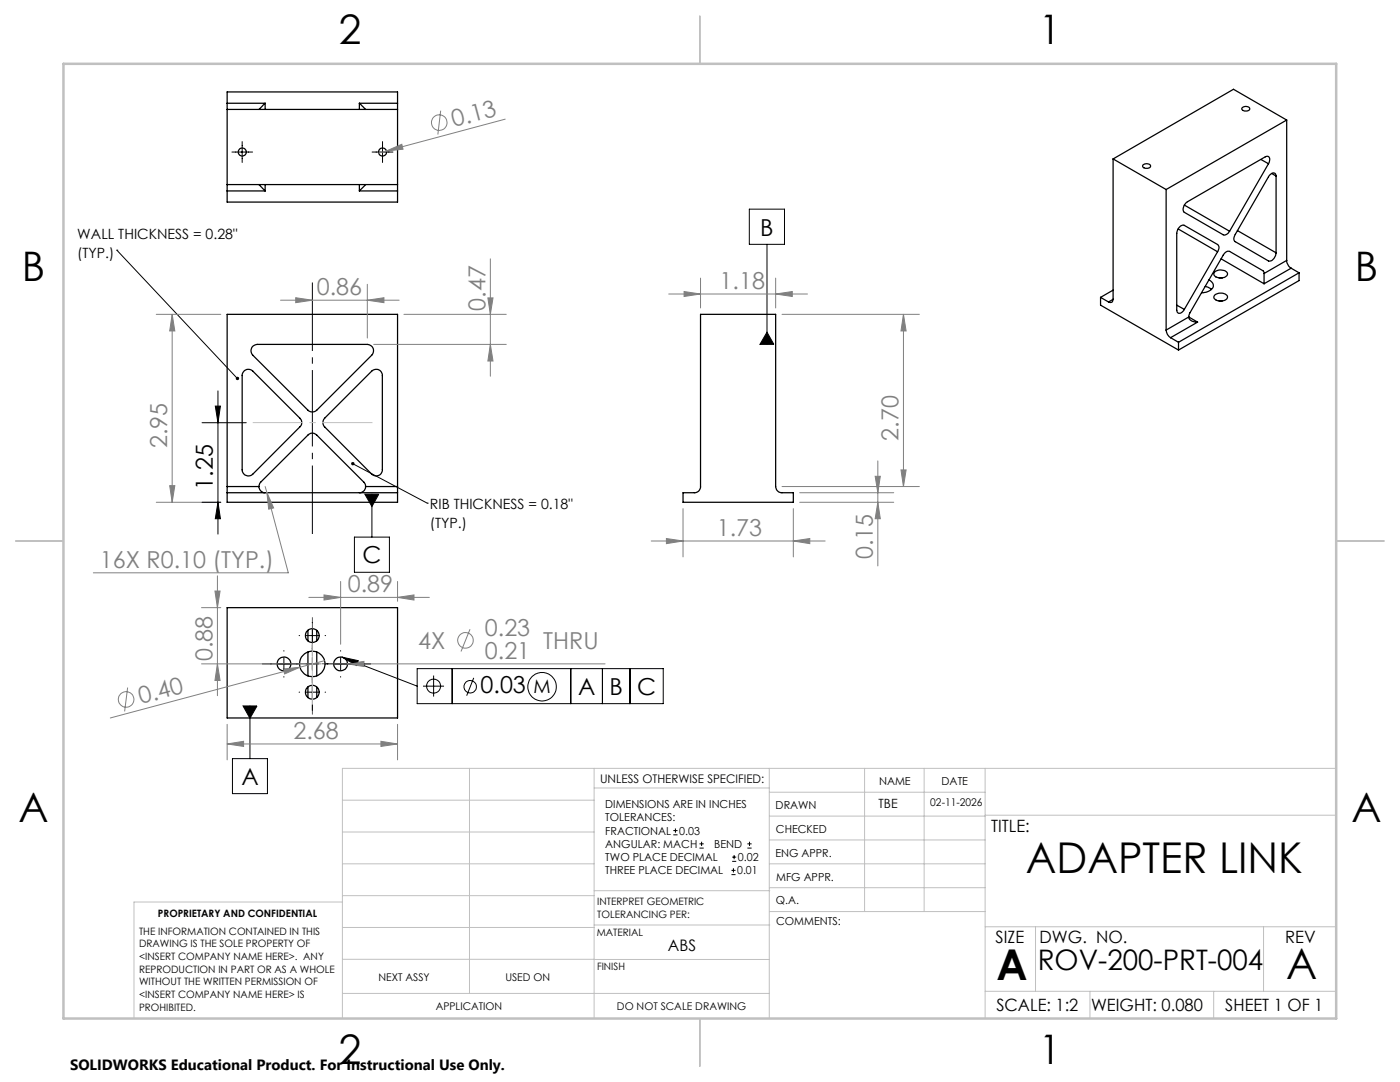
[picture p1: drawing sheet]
<svg xmlns="http://www.w3.org/2000/svg" width="279mm" height="216mm" viewBox="0 0 279 216" stroke-linecap="round" stroke-linejoin="round" font-family="sans-serif">
<g fill="none" stroke="#000" stroke-width=".25">
<path d="M45.3 36.8v1.3M45.3 20.6v1.2M45.3 20.6v-2.3h34v2.3M45.3 38.1v2.2h34v-2.2M45.3 21.8v15M45.3 21.8h34M45.3 36.8h34M45.3 38.1h7.6M45.3 20.6h7.6M51.7 36.8l1.2 1.3M52.9 20.6l-1.2 1.2M52.9 20.6v1.2"/>
<path d="M52.9 36.8v1.3M71.7 20.6l1.3 1.2M71.7 38.1h7.6M71.7 20.6h7.6M71.7 20.6v1.2M71.7 36.8v1.3M73 36.8l-1.3 1.3M79.3 36.8v1.3M79.3 20.6v1.2M79.3 21.8v15M222.1 31.7l10.6 6.1M222.1 31.7v28"/>
<path d="M228.1 32.9a.94 .94 0 0 1 1.5 .3 .93 .93 0 0 1-1.6-.1zM232.7 37.8v28.1M247.9 21.6a.93 .93 0 0 1 1.5 .2 .93 .93 0 0 1-1.6-.1zM251.6 31.8l1.6 .9M253.2 32.7a.85 .85 0 0 0-.4-1.5l-15.8 9.1a1.58 1.58 0 0 0-.6 2.1l7.7 4.4a1.13 1.13 0 0 0 1.3-.7M253.2 32.7l-7.8 13.4M253.8 34.6l.9 .5M254.7 35.1a.65 .65 0 0 0-.6-.6 .65 .65 0 0 0-.7 .4l-6.9 11.9a1.06 1.06 0 0 0 0 1.4l6.7 3.9a1.52 1.52 0 0 0 1.5-1.7M254.7 35.1v15.3M256.8 24l-24.1 13.8M256.8 24l-10.6-6.2-24.1 13.9M256.8 24v28"/>
<path d="M219.6 59.3l1.6 1M219.6 59.3v1.6l15.6 8.9M222.1 59.7a.56 .56 0 0 1-.2 .6 .56 .56 0 0 1-.7 0M222.1 57.9l-2.5 1.4M222.1 59.7l-.9 .6M235.1 45.7l7.9 4.5M236.4 40.9l9 5.2M240.5 57.2l.6 .1 .7 .4M241.3 55.8a1.16 1.16 0 0 1 .9 1.2 1.16 1.16 0 0 1-1 1.1l-1.4 .4M242.5 58.8a1.81 1.81 0 0 1 2.5 .3 1.14 1.14 0 0 1-1.5 1 .9 .9 0 0 1-1.1-1.1zM242.5 54.2a1.9 1.9 0 0 1 2.5 .3 1.23 1.23 0 0 1-1.8 .9 .75 .75 0 0 1-.8-.3 .75 .75 0 0 1 .1-.9zM243 50.2a1.06 1.06 0 0 0 0-1.4l-6.6-3.8a1.45 1.45 0 0 0-1.6 1.6v15.3a.59 .59 0 0 0 .4 .6 .59 .59 0 0 0 .7-.2l.5-.6"/>
<path d="M243 50.2l-6.6 11.5M243.3 55.5h.6M243.7 51.6l8.6 5M246.9 46l7.8 4.4M252.3 54.6l-.2-.6-6.7-3.8a1.11 1.11 0 0 0-1.3 .7l-6.7 11.6-.2 .8M252.3 54.6v2M256.8 52a2.07 2.07 0 0 0 .9 1.5M256.8 52l-4.5 2.6M257.7 53.5l-5.4 3.1M257.7 53.5l1.6 .9M259.3 54.4l-24.1 13.9M259.3 54.4v1.6l-24.1 13.8"/>
<path d="M48.8 73.9a1.3 1.3 0 0 1 1.6 .1l9.4 9.4a1.19 1.19 0 0 1 0 1.8l-9.4 9.4a1.26 1.26 0 0 1-1.3 .3 1.26 1.26 0 0 1-.8-1.2v-19zM50.3 69.2l1-.5h22a1.27 1.27 0 0 1 1.2 .8 1.27 1.27 0 0 1-.3 1.4l-11 10.9a1.27 1.27 0 0 1-1.7 0l-11.1-10.9a1.3 1.3 0 0 1-.1-1.7zM139.8 62.7h15v34.4a1.26 1.26 0 0 0 1.3 1.2h2.2v1.9h-22v-1.9h2.3a1.2 1.2 0 0 0 1.2-1.2zM232.7 65.9a1.94 1.94 0 0 0 .9 1.5M233.6 67.4l1.6 .9M234.8 60.9l1.6 .8M235.2 68.3v1.5M237.2 63.3a1.47 1.47 0 0 0 1.8 1M237.2 63.3l-4.5 2.6M237.2 63.3l1.8 1M239 64.3l-5.4 3.1M243.3 60h.6"/>
<path d="M45.3 97.1v1.2M45.3 97.1v-34.4h34v34.4M45.3 98.3v1.9h34v-1.9M45.3 98.3h34M45.3 97.1h6.4M51.7 97.1a1.21 1.21 0 0 0 1.2 1.2M51.7 97.1l.3-.8 9.5-9.5a1.19 1.19 0 0 1 1.7 0l9.5 9.5 .3 .8M64.8 83.4l9.4-9.4a1.23 1.23 0 0 1 1.3-.2 1.23 1.23 0 0 1 .8 1.1v18.8a1.24 1.24 0 0 1-.8 1.2 1.24 1.24 0 0 1-1.3-.3l-9.4-9.4a1.27 1.27 0 0 1 0-1.8zM73 97.1a1.21 1.21 0 0 1-1.3 1.2M73 97.1h6.3M79.3 97.1v1.2M45.3 121.2h34v22.1h-34z"/>
<path d="M61.5 125.8v2.1M61.5 130.1v4.8M61.5 137.1v2.1M63.2 125.8v2.1M63.2 130.1v4.8M63.2 137.1v2.1"/>
<circle cx="48.3" cy="30.3" r=".81"/>
<circle cx="76.3" cy="30.3" r=".81"/>
<circle cx="56.7" cy="132.5" r="1.37"/>
<circle cx="62.3" cy="126.8" r="1.38"/>
<circle cx="62.3" cy="138.1" r="1.38"/>
<circle cx="62.3" cy="132.5" r="2.54"/>
<circle cx="68" cy="132.5" r="1.37"/>
</g>
<g fill="none" stroke="#808080" stroke-width=".2">
<path d="M77.1 30.1l3.1-1.3 .2 1zM77.1 30.1l-1.5 .5M87.9 22.1l-.5 4.7M100.8 23.8l-23.7 6.3M56 59.9h23.7M59 59.4l3.3 .5-3.3 .5zM73.3 59.9l3.3-.5v1zM73.3 56.7v10.8M97.4 59.4h1l-.5 3.3zM97.9 51.6v23.5M133.5 58.7h27.6M136.5 58.2l3.3 .5-3.3 .5z"/>
<path d="M139.8 55.5v6M154.8 58.7l3.3-.5v1zM154.8 55.5v6M31.2 62.7h12.9M34.4 62.7l.5 3.3h-1zM34.4 62.7v37.5M74.6 68.7h26.4M80.6 62.7h20.4M97.9 68.7l.5 3.3h-1zM156.1 62.7h27.4M180.3 62.7l.5 3.3h-1zM180.3 62.7v34.4"/>
<path d="M33.9 96.9h1l-.5 3.3zM52.9 97.1l.4 1.2M53.3 98.3l1.3 3.1-1 .2zM53.3 98.3l4.2 16h-38.9M156.1 97.1h27.4M159.6 98.3h18.8M174.7 95h1l-.5 3.3zM175.2 92v20.9M179.8 93.8h1l-.5 3.3zM31.2 100.2h12.9M42.9 117.9h1l-.5 3.3zM43.4 114.9v23.9"/>
<path d="M61.6 119.2h24.1M64.7 118.7l3.3 .5-3.3 .5zM68 116v12.6M79.3 119.2l3.3-.5v1zM79.3 116v4M130 107.9h34.7M133 107.5l3.3 .4-3.3 .6zM136.3 101.5v9.6M158.3 107.9l3.3-.4v1zM158.3 101.5v9.6M159.6 100.2h18.8M175.2 100.2l.5 3.3h-1z"/>
<path d="M25.5 137.2l-.6 4.8M40.2 132.5h23.9M40.2 121.2h3.9M43.4 132.5l.5 3.3h-1zM56.6 133.5l3.3-.4-3.1 1.4zM64.8 131.8l-42.8 11.5M66.6 132.5h54.2M69.4 132.5l3.2-.5v1zM93.8 125.6l-1.8 4.4M45.3 148.4l3.3-.5v1zM45.3 144.5v7.1M45.3 148.4h34"/>
<path d="M76 147.9l3.3 .5-3.3 .5zM79.3 144.5v7.1"/>
<circle cx="87.7" cy="24.5" r="1.55"/>
<circle cx="25.2" cy="139.6" r="1.56"/>
<circle cx="92.9" cy="127.8" r="1.55"/>
</g>
<g fill="none" stroke="#000" stroke-width=".2">
<path d="M46.3 30.3h4.1M48.3 28.3v4.1M74.3 30.3h4.1M76.3 28.3v4.1M23.3 49.9h.1M23.3 49.9l24.1 25.6M149.5 41.7h7.1v7.1h-7.1zM153.1 48.8v19.9M43.5 78v28.6M153.1 66.3l1.3 2.4h-2.7zM40.3 84.3h8.8M43 81h1l-.5 3.3z"/>
<path d="M70.4 92.5l14.9 7.9M72.8 98.6h2.8l-1.4 2.5zM74.2 98.6v8.6M40.3 100.2h3.8M43.5 100.2l.5 3.3h-1zM70.7 107.2h7v7h-7zM85.3 100.4h.1M52.4 132.5h7.4M56.7 129.8v.1M56.7 131.2v2.5M56.7 135v.1M59.7 126.8h.1"/>
<path d="M59.7 138.1h.1M61.1 132.5h2.5M61.1 126.8h2.5M61.1 138.1h2.5M62.3 124.2v.1M62.3 125.6v2.5M62.3 128.7v1.2M62.3 131.2v2.5M62.3 135v1.3M62.3 136.8v2.6M64.9 132.5h9.1M64.9 126.8h.1"/>
<path d="M64.9 138.1h.1M68 129.8v.1M68 131.2v2.5M68 135v.1M68.3 131.1l3.2 .7-.3 1zM68.3 131.1l15 5.8M83.3 133.4h49.1v7h-49.1zM84.4 136.9h4.2M86.5 134.8v4.2M90.2 133.4v7M94.5 135.3l-1.4 3.5M113.9 133.4v7"/>
<path d="M120.2 133.4v7M125.7 133.4v7M46.4 151.4h7v7h-7zM48.5 140.9h2.8l-1.4 2.4zM49.9 140.9v10.5M62.3 140.7v1M134.4 166.6h.8M134.4 165.7h.8M134.8 165.3v.9M139.6 169.2h.8M139.6 168.4h.8M140 168v.8"/>
<path d="M146 174.5h.8M146 173.7h.8M146.1 171.9h.8M146.1 171h.8M146.4 173.2v.9M146.5 170.6v.8M149.2 169.2h.8M149.2 168.4h.8M149.6 168v.8"/>
<circle cx="86.5" cy="136.9" r="1.41"/>
<circle cx="93.8" cy="137" r="1.24"/>
<circle cx="108.2" cy="137" r="2.85"/>
</g>
<path d="M62.3 106.6v-50.2" fill="none" stroke="#000" stroke-width=".2" stroke-dasharray="15.2 1.3 1.3 1.3" stroke-dashoffset="1.6" stroke-linecap="butt"/>
<path d="M50.4 84.3h23.9" fill="none" stroke="#c0c0c0" stroke-width=".2" stroke-dasharray="15.2 1.3 1.3 1.3" stroke-dashoffset="5.2" stroke-linecap="butt"/>
<path d="M62.3 123.2v19.4" fill="none" stroke="#00f" stroke-width=".2" stroke-dasharray="15.2 1.3 1.3 1.3" stroke-dashoffset="7.4" stroke-linecap="butt"/>
<path d="M55.7 132.4h18.3" fill="none" stroke="#00f" stroke-width=".2" stroke-dasharray="15.2 1.3 1.3 1.3" stroke-dashoffset="8" stroke-linecap="butt"/>
<g fill="none" stroke="#c0c0c0" stroke-width=".2">
<path d="M62.3 128.5v12M68.3 159.7h50.3M93.7 153.3v44.9M118.6 153.3v49.9M118.6 157.2h34.9M153.5 153.3v49.9M153.5 158.1h43.1M172.5 153.3v28.6M184.4 153.3v28.6M196.6 153.3v49.9M266.7 153.3h-198.4v49.9M68.3 178.7h50.3"/>
<path d="M68.3 172.4h50.3M68.3 166h50.3M68.3 180h-41.6v23.2M118.6 177.7h35M153.5 167.6h43.1M153.5 162.8h43.1M153.5 172.4h43.1M153.5 177.1h43.1M196.6 162.7h70.1M68.3 198.2h85.2M68.3 191.4l85.2 .1M68.3 185.1h50.3"/>
<path d="M118.6 184.6h35M153.6 181.9h43M196.6 197.8h70.1M196.6 184.9h70.1M206.7 184.9v12.9M217.5 197.8v5.4M242.2 197.8v5.4M252.2 184.9v12.9"/>
</g>
<path d="M139.7 3.2v9.5M3.1 107.9h9.6M266.7 107.9h9.5M139.7 203.2v9.6" fill="none" stroke="#c0c0c0" stroke-width=".25"/>
<path d="M12.7 12.7h254v190.5h-254z" fill="none" stroke="#c0c0c0" stroke-width=".5"/>
<g fill="#000">
<path d="M47.1 75.3a.35 .35 0 0 0 0 .5 .35 .35 0 0 0 .5 0l-.2-.3 .2 .3a.35 .35 0 0 0 0-.5 .35 .35 0 0 0-.5 0zM70.1 92.4a.35 .35 0 0 0 .2 .5 .35 .35 0 0 0 .4-.4 .35 .35 0 0 0-.5-.2l.2 .2z"/>
<path d="M72.8 98.6l1.4 2.5 1.4-2.5zM68.3 131.1l3.2 .7-.3 1zM48.5 140.9l1.4 2.4 1.4-2.4zM153.1 66.3l1.3 2.4h-2.7z"/>
</g>
<g fill="#808080">
<path d="M56.6 133.5l3.3-.4-3.1 1.4z"/>
<path d="M77.1 30.1l3.1-1.3 .2 1z"/>
<path d="M158.3 107.9l3.3-.4v1zM133 107.5l3.3 .4-3.3 .6z"/>
<path d="M53.3 98.3l.3 3.3 1-.2zM59 59.4l3.3 .5-3.3 .5zM73.3 59.9l3.3-.5v1zM136.5 58.2l3.3 .5-3.3 .5zM154.8 58.7l3.3-.5v1z"/>
<path d="M33.9 96.9h1l-.5 3.3zM34.4 62.7l.5 3.3h-1zM97.9 68.7l.5 3.3h-1zM97.4 59.4h1l-.5 3.3zM43.4 132.5l.5 3.3h-1zM42.9 117.9h1l-.5 3.3zM175.2 100.2l.5 3.3h-1zM174.7 95h1l-.5 3.3z"/>
<path d="M180.3 62.7l.5 3.3h-1zM179.8 93.8h1l-.5 3.3z"/>
<path d="M45.3 148.4l3.3-.5v1zM76 147.9l3.3 .5-3.3 .5zM69.4 132.5l3.2 .5v-1zM64.7 118.7l3.3 .5-3.3 .5zM79.3 119.2l3.3-.5v1z"/>
</g>
<path d="M43.5 100.2l.5 3.3h-1zM43 81h1l-.5 3.3z" fill="#000"/>
<g font-size="8.5">
<text x="204.8" y="174.2">ADAPTER LINK</text>
<text x="198.9" y="195.5">A</text>
<text x="256.7" y="195.4">A</text>
</g>
<g font-size="8.1">
<text x="67.6" y="8.9">2</text>
<text x="207.3" y="8.9">1</text>
<text x="4.4" y="56.2">B</text>
<text x="270.4" y="56.2">B</text>
<text x="3.7" y="164.1">A</text>
<text x="269.7" y="164.1">A</text>
<text x="67.6" y="212.4">2</text>
<text x="207.3" y="212.4">1</text>
</g>
<text font-size="5.6" x="207.1" y="193.5">ROV-200-PRT-004</text>
<g font-size="4.7" fill="#808080">
<text x="90.6" y="25.4" transform="rotate(-15 90.6 25.4)">0.13</text>
<text x="63.2" y="58.9">0.86</text>
<text x="143.6" y="57.6">1.18</text>
<text x="96.9" y="62" transform="rotate(-90 96.9 62)">0.47</text>
<text x="33.4" y="89.4" transform="rotate(-90 33.4 89.4)">2.95</text>
<text x="179.3" y="87.9" transform="rotate(-90 179.3 87.9)">2.70</text>
<text x="143" y="106.9">1.73</text>
<text x="19.9" y="113.3">16X R0.10 (TYP.)</text>
<text x="174.2" y="111.6" transform="rotate(-90 174.2 111.6)">0.15</text>
<text x="69.4" y="118.2">0.89</text>
<text x="42.4" y="131.9" transform="rotate(-90 42.4 131.9)">0.88</text>
<text x="83.5" y="129.5">4X</text>
<text x="96.8" y="127">0.23</text>
<text x="96.8" y="131.5">0.21</text>
<text x="108.4" y="129.5">THRU</text>
<text x="28.1" y="140.5" transform="rotate(-15 28.1 140.5)">0.40</text>
<text x="58.6" y="147.4">2.68</text>
</g>
<g font-size="4.7">
<text x="151.7" y="47">B</text>
<text x="42.5" y="97.7" transform="rotate(-90 42.5 97.7)">1.25</text>
<text x="72.3" y="112.4">C</text>
<text x="95.9" y="138.4">0.03</text>
<text x="115.4" y="138.7">A</text>
<text x="121.7" y="138.7">B</text>
<text x="127.2" y="138.7">C</text>
<text x="48.2" y="156.6">A</text>
</g>
<text font-size="3.7" x="106.5" y="138.3">M</text>
<g font-size="3.4">
<text x="197.8" y="166">TITLE:</text>
<text x="198.7" y="188.1">SIZE</text>
<text x="207.5" y="188.1">DWG. NO.</text>
<text x="256.5" y="188.2">REV</text>
<text x="198.8" y="201.7">SCALE: 1:2</text>
<text x="217.7" y="201.8">WEIGHT: 0.080</text>
<text x="244.5" y="201.7">SHEET 1 OF 1</text>
</g>
<text font-size="3.2" x="133.3" y="189.8">ABS</text>
<text font-size="3" x="14" y="213.5">SOLIDWORKS Educational Product. For Instructional Use Only.</text>
<g font-size="2.8">
<text x="15.4" y="47.7">WALL THICKNESS = 0.28&quot;</text>
<text x="15.4" y="51.5">(TYP.)</text>
<text x="85.8" y="101.5">RIB THICKNESS = 0.18&quot;</text>
<text x="85.8" y="105.3">(TYP.)</text>
</g>
<text font-size="2.5" x="175.4" y="161.3">TBE</text>
<text font-size="2.4" x="119.8" y="156.2">UNLESS OTHERWISE SPECIFIED:</text>
<g font-size="2.2">
<text x="120.8" y="161.2">DIMENSIONS ARE IN INCHES</text>
<text x="154.8" y="161.4">DRAWN</text>
<text x="175.4" y="156.6">NAME</text>
<text x="187.9" y="156.7">DATE</text>
<text x="120.8" y="163.9">TOLERANCES:</text>
<text x="120.8" y="166.5">FRACTIONAL</text>
<text x="135.5" y="166.5">0.03</text>
<text x="154.9" y="166.3">CHECKED</text>
<text x="120.8" y="169.2">ANGULAR: MACH</text>
<text x="120.8" y="171.8">TWO PLACE DECIMAL</text>
<text x="142.5" y="169.2">BEND</text>
<text x="147.3" y="171.8">0.02</text>
<text x="154.8" y="170.9">ENG APPR.</text>
<text x="120.8" y="174.5">THREE PLACE DECIMAL</text>
<text x="147.1" y="174.5">0.01</text>
<text x="154.9" y="175.7">MFG APPR.</text>
<text x="154.9" y="180.4">Q.A.</text>
<text x="154.9" y="184.6">COMMENTS:</text>
</g>
<g font-size="2.1">
<text x="185.7" y="160.7">02-11-2026</text>
<text x="75.5" y="195.7">NEXT ASSY</text>
<text x="100.9" y="195.7">USED ON</text>
<text x="86.9" y="201.5">APPLICATION</text>
<text x="123.1" y="201.6">DO NOT SCALE DRAWING</text>
</g>
<g font-size="2">
<text x="31.5" y="182.9">PROPRIETARY AND CONFIDENTIAL</text>
<text x="119.2" y="180.6">INTERPRET GEOMETRIC</text>
<text x="119.2" y="183.1">TOLERANCING PER:</text>
<text x="27.8" y="186.5">THE INFORMATION CONTAINED IN THIS</text>
<text x="27.8" y="189">DRAWING IS THE SOLE PROPERTY OF</text>
<text x="27.8" y="191.6">&lt;INSERT COMPANY NAME HERE&gt;. ANY</text>
<text x="119.1" y="186.7">MATERIAL</text>
<text x="27.8" y="194.1">REPRODUCTION IN PART OR AS A WHOLE</text>
<text x="27.8" y="196.6">WITHOUT THE WRITTEN PERMISSION OF</text>
<text x="119.1" y="193.5">FINISH</text>
<text x="27.8" y="199.1">&lt;INSERT COMPANY NAME HERE&gt; IS</text>
<text x="27.8" y="201.7">PROHIBITED.</text>
</g>
</svg>
